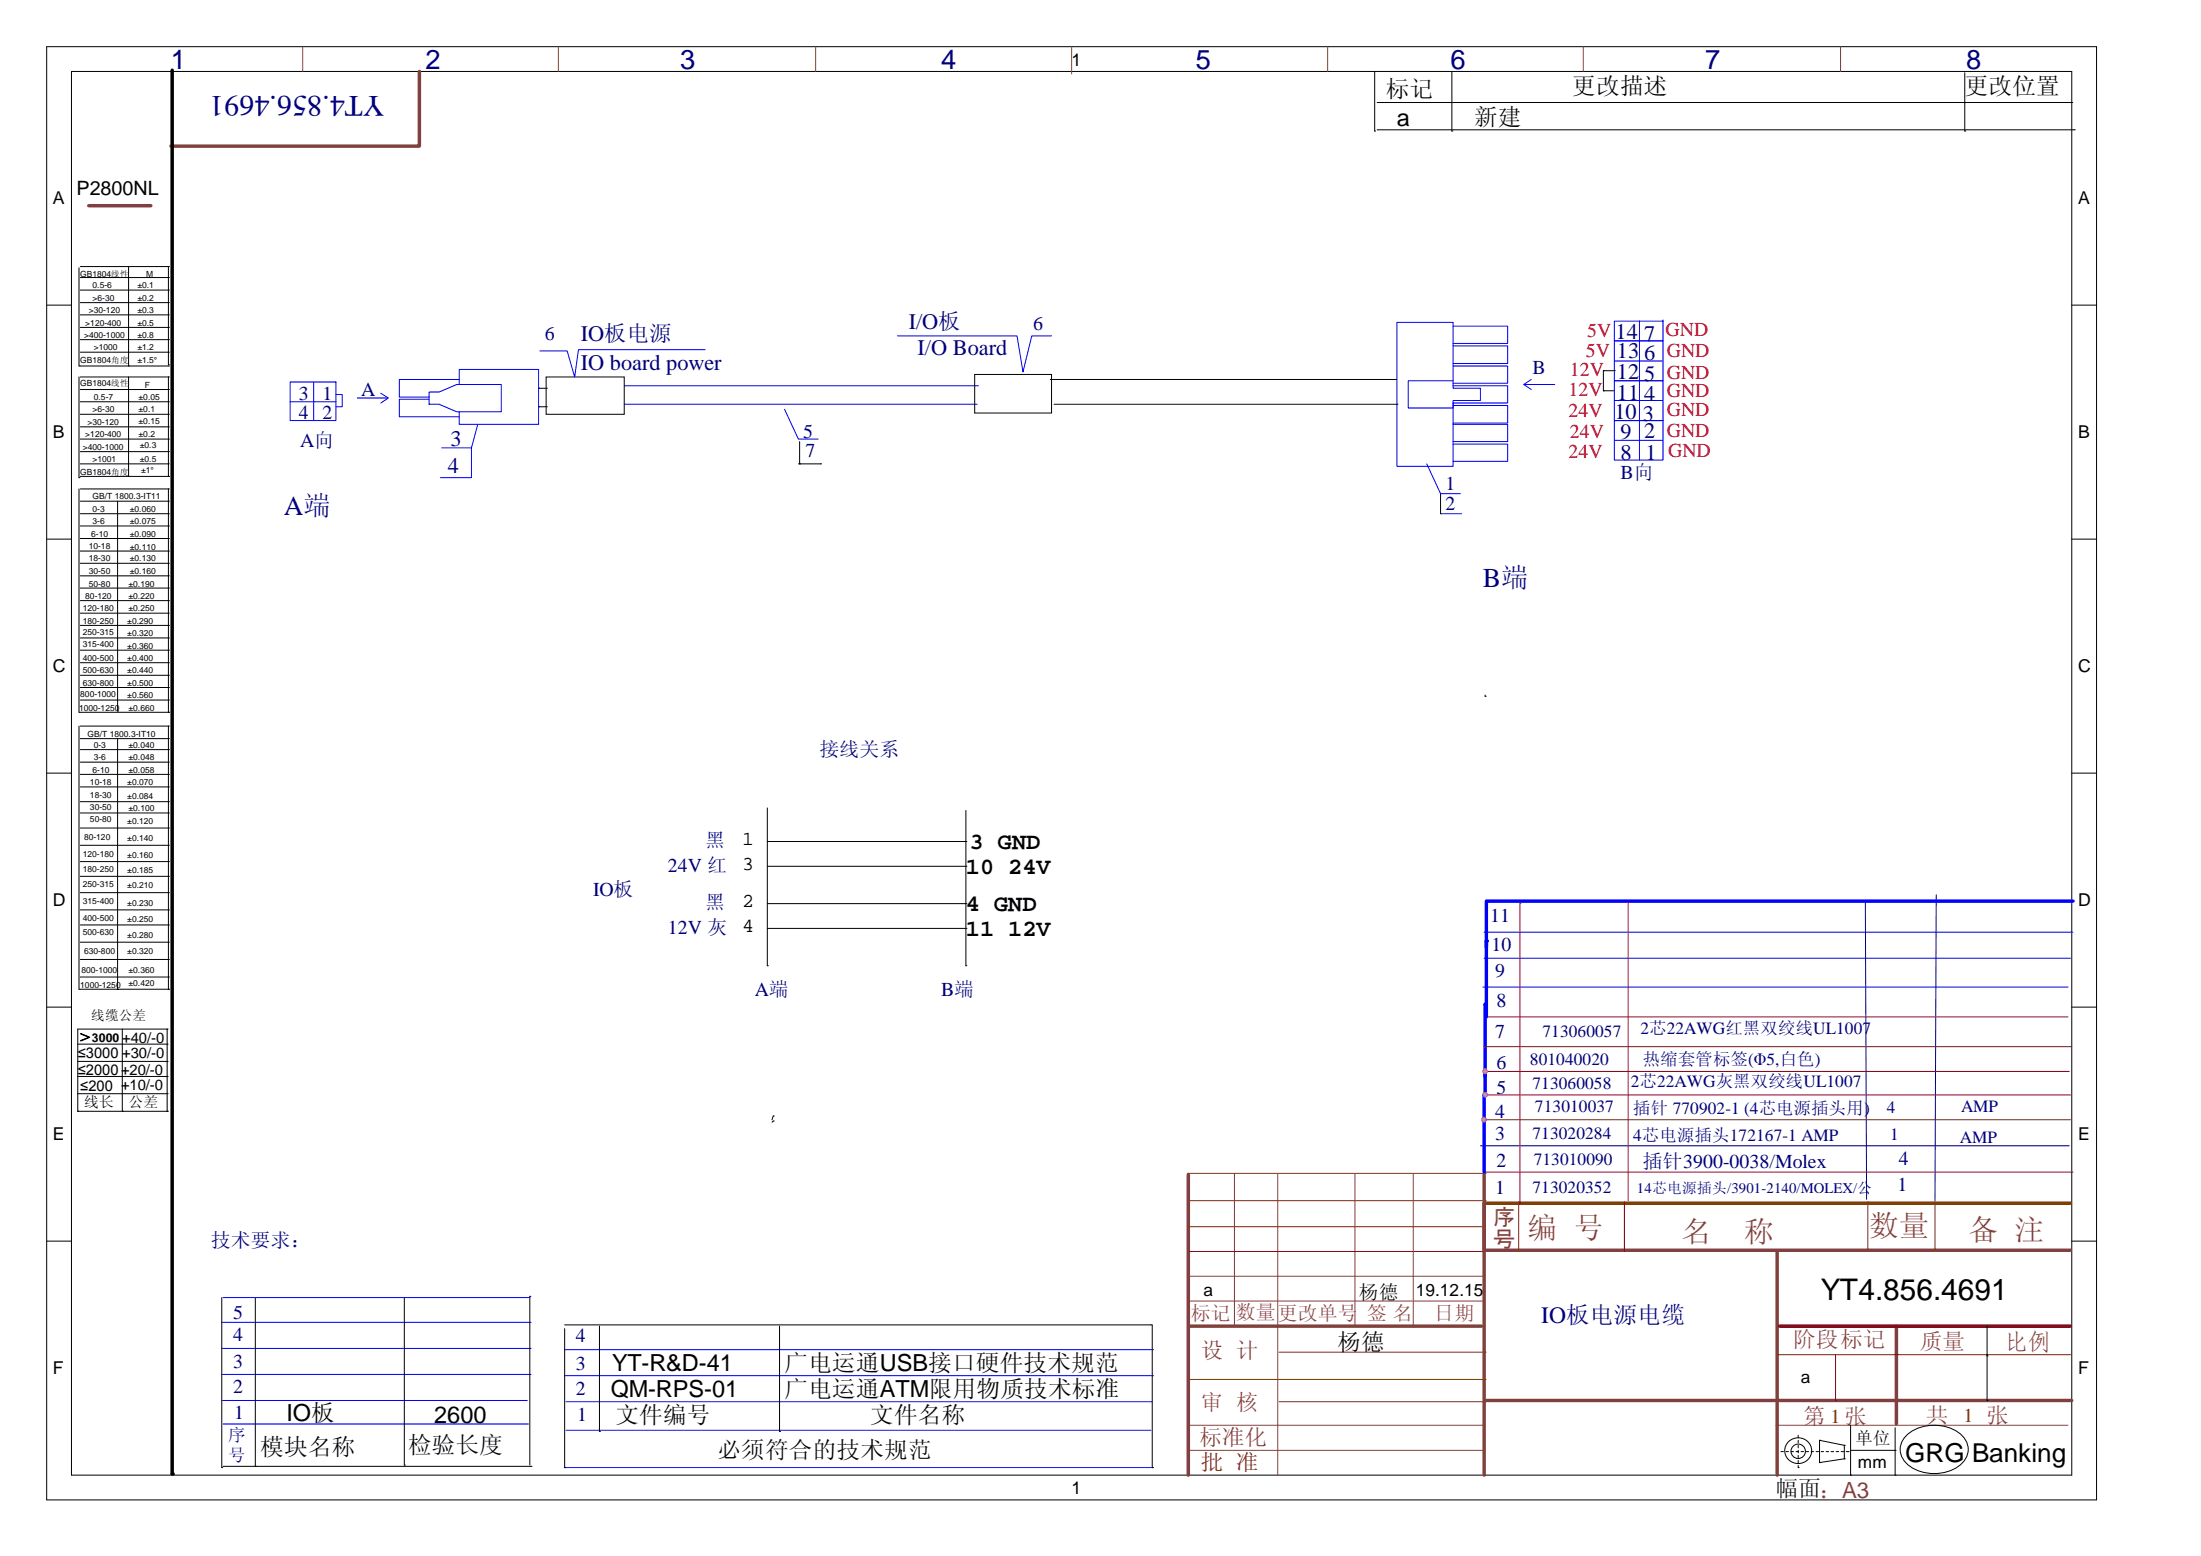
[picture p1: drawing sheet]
<svg xmlns="http://www.w3.org/2000/svg" width="297mm" height="210mm" viewBox="0 0 297 210" stroke-linecap="round" stroke-linejoin="round" font-family="sans-serif">
<path d="M6.3 6.3h276.6v196.1h-276.6zM9.6 9.6h270v189.5h-270z" fill="none" stroke="#000" stroke-width=".13"/>
<g fill="#fff">
<path d="M144.6 6.7h1.3v2.6h-1.3z"/>
<path d="M144.6 199.5h1.3v2.6h-1.3z"/>
<path d="M7.1 25.4h1.6v2.7h-1.6z"/>
<path d="M280.4 25.4h1.6v2.7h-1.6z"/>
<path d="M7.1 56.9h1.6v2.7h-1.6z"/>
<path d="M280.4 56.9h1.6v2.7h-1.6z"/>
</g>
<path d="M6.3 41.2h3.3M279.6 41.2h3.3" fill="none" stroke="#000" stroke-width=".13"/>
<g fill="#fff">
<path d="M7.1 88.5h1.7v2.7h-1.7z"/>
<path d="M280.4 88.5h1.7v2.7h-1.7z"/>
</g>
<path d="M6.3 72.8h3.3M279.6 72.8h3.3" fill="none" stroke="#000" stroke-width=".13"/>
<g fill="#fff">
<path d="M7.1 120.1h1.7v2.7h-1.7z"/>
<path d="M280.4 120.1h1.7v2.7h-1.7z"/>
</g>
<path d="M6.3 104.3h3.3M279.6 104.3h3.3" fill="none" stroke="#000" stroke-width=".13"/>
<g fill="#fff">
<path d="M7.1 151.7h1.6v2.6h-1.6z"/>
<path d="M280.4 151.7h1.6v2.6h-1.6z"/>
</g>
<path d="M6.3 135.9h3.3M279.6 135.9h3.3" fill="none" stroke="#000" stroke-width=".13"/>
<g fill="#fff">
<path d="M7.1 183.3h1.5v2.6h-1.5z"/>
<path d="M280.4 183.3h1.4v2.6h-1.4z"/>
</g>
<g fill="none" stroke="#000" stroke-width=".13">
<path d="M185.5 17.7h.1M185.5 9.6v8.1M185.8 13.8h93.8M195.9 17.7h.1M195.9 9.6v8.1M265.1 17.7h.1M265.1 9.8v7.9M279.6 13.8h.1M10.7 36.1v13.3M10.8 36h11.9M10.8 37.5h11.9M10.8 39.2h11.9"/>
<path d="M17.3 36v13.4M22.7 36h.1M22.7 37.5h.1M22.7 39.2h.1M22.7 36v13.2M10.7 49.4h.1M10.7 50.9v13.6M10.8 42.5h11.9M10.8 40.8h11.9M10.8 45.8h11.9M10.8 44.2h11.9M10.8 50.9h11.9"/>
<path d="M10.8 49.4h11.9M10.8 47.5h11.9M10.8 55.9h11.9M10.8 54.2h11.9M10.8 52.6h11.9M10.8 59.3h11.9M10.8 57.6h11.9M17.3 49.4h.1M17.3 50.9v13.4M22.7 49.2h.1M22.7 42.5h.1M22.7 40.8h.1"/>
<path d="M22.7 45.8h.1M22.7 44.2h.1M22.7 50.9h.1M22.7 49.4h.1M22.7 47.5h.1M22.7 55.9h.1M22.7 54.2h.1M22.7 52.6h.1M22.7 59.3h.1M22.7 57.6h.1M22.7 50.9v13.4M10.7 64.5h.1"/>
<path d="M10.7 66v30.1M10.8 62.6h11.9M10.8 61h11.9M10.8 69.3h11.9M10.8 67.6h11.9M10.8 64.3h11.9M10.8 72.7h11.9M10.8 71h11.9M10.8 76h11.9M10.8 74.4h11.9M10.8 79.4h11.9M10.8 77.7h11.9"/>
<path d="M10.8 66h11.9M15.9 67.6v28.4M17.3 64.3h.1M22.7 62.6h.1M22.7 61h.1M22.7 69.3h.1M22.7 67.6h.1M22.7 64.3h.1M22.7 72.7h.1M22.7 71h.1M22.7 76h.1M22.7 74.4h.1"/>
<path d="M22.7 79.4h.1M22.7 77.7h.1M22.7 66h.1M22.7 66v30.1M10.7 96.1h.1M10.7 98v35.5M10.8 81.1h11.9M10.8 86.1h11.9M10.8 84.4h11.9M10.8 82.8h11.9M10.8 89.4h11.9M10.8 87.7h11.9"/>
<path d="M10.8 91.1h11.9M10.8 96.1h11.9M10.8 94.5h11.9M10.8 92.8h11.9M10.8 99.7h11.9M10.8 98h11.9M15.9 96h.1M15.9 99.7v33.8M22.7 96.1h.1M22.7 81.1h.1M22.7 86.1h.1M22.7 84.4h.1"/>
<path d="M22.7 82.8h.1M22.7 89.4h.1M22.7 87.7h.1M22.7 91.1h.1M22.7 94.5h.1M22.7 92.8h.1M22.7 99.7h.1M22.7 98h.1M22.7 98v35.5M10.8 101.2h11.9M10.8 104.5h11.9M10.8 102.9h11.9"/>
<path d="M10.8 108.2h11.9M10.8 106.2h11.9M10.8 114.1h11.9M10.8 111.8h11.9M10.8 109.7h11.9M10.8 118.3h11.9M10.8 116.3h11.9M22.7 101.2h.1M22.7 104.5h.1M22.7 102.9h.1M22.7 108.2h.1M22.7 106.2h.1"/>
<path d="M22.7 114.1h.1M22.7 111.8h.1M22.7 109.7h.1M22.7 118.3h.1M22.7 116.3h.1M10.7 133.5h.1M10.8 124.8h11.9M10.8 122.8h11.9M10.8 120.5h11.9M10.8 131.9h11.9M10.8 129.5h11.9M10.8 127.2h11.9"/>
<path d="M10.8 133.5h11.9M15.9 133.5h.1M16.5 138.9v11.1M22.6 138.9h.1M22.6 138.9h-12.1v11.1M22.6 138.9v11.1M22.7 133.5h.1M22.7 124.8h.1M22.7 122.8h.1M22.7 120.5h.1M22.7 131.9h.1M22.7 129.5h.1"/>
<path d="M22.7 127.2h.1M10.5 150h.1M10.5 143.2h12.1M10.5 140.9h12.1M10.5 147.6h12.1M10.5 145.3h12.1M10.5 150h12.1M16.5 150h.1M22.6 150h.1M22.6 143.2h.1M22.6 140.9h.1M22.6 147.6h.1"/>
<path d="M22.6 145.3h.1M6.3 167.5h3.3M29.9 175.1v23M34.5 175.1v22.8M54.6 175.1v22.6M71.5 175h.1M71.5 175v22.7M76.2 179.3v18.8M76.2 178.8h79.1M80.9 179v14.2M105.2 179v14.2M155.3 178.8h.1"/>
<path d="M155.5 178.8v19.3M268.1 179v10M279.6 167.5h3.3M29.9 198.1h.1M30.1 197.9h41.6M34.5 197.9h.1M54.6 197.7h.1M71.7 197.9h.1M76.2 198.1h.1M80.9 193.2h.1M105.2 193.2h.1M155.5 198.1h.1"/>
<path d="M241.4 194.6a1.8 1.8 0 0 1 2.5-.1 1.8 1.8 0 0 1 0 2.6 1.8 1.8 0 0 1-2.5-.1 1.68 1.68 0 0 1 0-2.4zM245.5 197.4h.1M245.5 194.4h.1M245.5 194.4v3M245.5 194.4l3.4 .7M248.9 196.9h.1M248.9 195.1h.1M248.9 195.1v1.8M248.9 196.9l-3.4 .5M249.7 199.1h.1M249.7 192.4v6.7M249.7 195.7h6"/>
<path d="M255.7 199.1h.1M255.7 195.7h.1M255.7 192.7v6.4M257.2 193.8a5.8 5.8 0 0 1 7.6 0 2.59 2.59 0 0 1-.6 4.1 5.9 5.9 0 0 1-7-.5 2.51 2.51 0 0 1 0-3.6zM268.1 183h.1M268.1 189h.1"/>
<circle cx="242.6" cy="195.9" r=".97"/>
</g>
<path d="M56.6 9.6v10.1h-33.5M12 27.8h8.4M160.4 158.5v40.6M200.3 158.5v40.6M160.5 179h39.4M200.3 168.7h79.1M239.8 168.9v30.2M255.9 179v13.2M200.4 189h79.2" fill="none" stroke="#804040" stroke-width=".47"/>
<g fill="none" stroke="#804040" stroke-width=".13">
<path d="M40.8 6.3v3.3M75.3 6.3v3.3M110.1 6.3v3.3M144.6 6.3v3.7M179.1 6.3v3.3M213.6 6.3v3.3M248.4 6.3v3.3M166.6 158.4v20.6M172.4 158.5v40.6M182.8 158.4v20.6M190.7 158.5v20.6M160.5 175.6h39.6"/>
<path d="M160.5 172.2h39.8M160.5 195.7h39.8M160.5 192.4h39.8M239.6 192.4h39.5"/>
</g>
<path d="M240.1 179h39.3" fill="none" stroke="#800000" stroke-width=".47"/>
<path d="M160.5 168.9h39.8M200.3 168.9h.1M219.2 162.2v6.7M240 182.8h39.4M247.7 189h.1M247.7 182.8v6.2" fill="none" stroke="#800000" stroke-width=".13"/>
<path d="M279.4 162.4h-79.1v6.2" fill="none" stroke="#804000" stroke-width=".47"/>
<g fill="none" stroke="#804000" stroke-width=".13">
<path d="M160.5 158.4h39.9M200.4 158.4h.1M160.4 165.6h39.9M160.5 162h39.9M200.3 165.6h.1M200.4 162h.1M204.9 162.2v6.7M252 162.2v6.7M261.1 162.2v6.7M160.5 186.2h39.9M172.6 182.5h27.8M172.6 189.2h27.8"/>
<path d="M200.4 182.5h.1M200.4 189.2h.1M200.4 186.2h.1"/>
</g>
<g fill="none" stroke="#00f" stroke-width=".13">
<path d="M200.1 133.2h79M200.3 129.3h79.1M200.3 125.8h79.4M29.9 178.5h41.8M30.1 175.1h41.4M29.9 189h41.3M29.9 185.5h41.8M29.9 182h41.8M30.1 192.2h41.2M76.2 185.7h79.5M76.2 182.2h79.5M76.2 198.1h79.5"/>
<path d="M76.4 193h78.9M76.4 189.2h79.1"/>
</g>
<path d="M240.3 195.9h9.1M242.6 193.7v4.4M242.6 198.1h.1M249.4 195.9h.1" fill="none" stroke="#000" stroke-width=".13" stroke-dasharray=".3 .3"/>
<path d="M23.2 9.5v189.4" fill="none" stroke="#000" stroke-width=".47"/>
<circle cx="23.2" cy="198.9" r=".23" fill="#000"/>
<path d="M251.7 121.6l.2 40.3M261.3 120.8l-.2 41.2M199.8 154.6h79.4" fill="none" stroke="#000080" stroke-width=".13"/>
<path d="M200.4 135.5v9.8" fill="none" stroke="#00f" stroke-width=".47"/>
<circle cx="200.4" cy="135.5" r=".23" fill="#00f"/>
<g fill="none" stroke="#000" stroke-width=".13">
<path d="M185.8 17.5h94.1M279.9 17.5h.1M72.7 52.4h.1M72.7 54.9h.1M72.7 52.4h1.2M72.7 54.9h1.2M73.7 50.9h10.5v5h-10.5zM107.9 59.6v3M131.5 50.5h10.4v5.2h-10.4zM141.7 51.2h46.6M142.2 54.6h46.3M188.3 51.2h.1"/>
<path d="M188.5 54.6h.1M216.4 52.7h.1M216.4 50h.1M216.4 52.7h1.4M216.4 50v2.7M216.4 50h1.4M217.8 50h.1M107.7 62.6h3M107.9 62.6h.1M110.7 62.6h.1M194.4 69.3h.1M194.4 66.6v2.7"/>
<path d="M200.4 94h.1M200.4 93.8v.2M103.5 109v21.3M103.5 113.6h26.8M103.5 116.9h26.8M130.3 113.6h.1M130.3 116.9h.1M130.3 109.4v20.9M103.5 130.3h.1M103.5 122h26.8M103.5 125.3h26.8M130.3 130.3h.1"/>
<path d="M130.3 122h.1M130.3 125.3h.1M104.3 150.6h.1M104.3 151.3h.1M104.3 150.6l-.1 .5M104.3 151.3l-.1 .2"/>
</g>
<g fill="none" stroke="#00f" stroke-width=".13">
<path d="M39.2 51.6h6.1v5.2h-6.1zM39.2 54.2h6.1M42.3 51.6v5.2M45.3 53.2h.9v1.7h-.9M48.2 53.7h4M51.4 53.1l1 .6-1 .7M57.9 52.9h1.4l2.3-1h6v3.7h-6l-2.3-1h-1.4zM57.9 53.9h-4v2.4h8.1M62 51.2h-8.1v2.4h4M62 51.9v-2h10.7v7.4h-10.7v-1.7M64.5 57.3l-.9 3.1h-4M84.2 54.6h47.7"/>
<path d="M84.2 52.1h47.8M95.2 47.2h-17.1l-.6 3.7-1-3.5h-3.7M105.9 55.2l1.8 4.1h2.7M121.1 45.3h16.1l.8 4.9 1.2-4.9h2.7M190 51.4h6.1v1h3.7v1.7h-3.7v1h-6.1zM196.1 51.4v-7.9h-7.6v19.4h7.6v-8.5h7.3v-2.3h-7.3M196.1 46.7h7.3v2.4h-7.3M196.1 44h7.3v2.3h-7.3M196.1 54.7h7.3v2.4h-7.3M196.1 57.3h7.3v2.3h-7.3M196.1 59.9h7.3v2.4h-7.3M196.1 49.4h7.3v2.3h-7.3"/>
<path d="M205.8 51.9h4M206.6 51.2l-1 .7 1 .7M217.8 46h6.6v5.4h-6.6zM217.8 51.4h6.6v5.4h-6.6zM217.8 56.8h6.6v5.3h-6.6zM217.8 48.7h6.6M217.8 54.1h6.6M217.8 59.4h6.6M221.2 43.3v18.8M224.4 43.2v2.8h-6.6v-2.7h6.6M63.6 60.3v4.2h-4.2M192.5 62.6l1.9 4h2.7"/>
<path d="M194.6 69.3h2.6"/>
</g>
<path d="M279.7 121.6h-79.1v6.2M200.3 151.1v7.1" fill="none" stroke="#00f" stroke-width=".47"/>
<g fill="none" stroke="#800040" stroke-width=".13">
<path d="M200.6 137.2h.1M200.6 137.2h78.5M205.1 122h.1M205.1 122v40.6M219.7 121.8h.1M219.7 121.8v40.2M200.3 151.1h.1M200.3 158.2h.1M200.3 141.3h.1M200.3 151.1h79.1M200.3 158.2h79.4M200.3 141.3h79.3"/>
<path d="M200.4 147.8h.1M200.4 144.6h.1M200.4 147.8h79M200.4 144.6h78.8"/>
</g>
<circle cx="200.4" cy="147.8" r=".31" fill="#f0f" stroke="#f0f" stroke-width=".13"/>
<circle cx="200.3" cy="151.1" r=".23" fill="#00f"/>
<circle cx="200.2" cy="151.1" r=".31" fill="#f0f" stroke="#f0f" stroke-width=".13"/>
<path d="M200.4 144.6v3.2" fill="none" stroke="#00f" stroke-width=".47"/>
<circle cx="200.4" cy="144.6" r=".23" fill="#00f"/>
<circle cx="200.4" cy="144.6" r=".31" fill="#f0f" stroke="#f0f" stroke-width=".13"/>
<path d="M200.3 147.8v3.3" fill="none" stroke="#00f" stroke-width=".47"/>
<circle cx="200.3" cy="147.8" r=".23" fill="#00f"/>
<path d="M200.6 127v10.2" fill="none" stroke="#00f" stroke-width=".47"/>
<circle cx="200.6" cy="127" r=".23" fill="#00f"/>
<path d="M200.4 144.6h.1M200.4 144.6v.3" fill="none" stroke="#800040" stroke-width=".13"/>
<path d="M200.3 147.8h.1" fill="none" stroke="#00f" stroke-width=".47"/>
<circle cx="200.4" cy="147.8" r=".23" fill="#00f"/>
<g fill="#f0f" stroke="#f0f" stroke-width=".13">
<circle cx="200.4" cy="147.8" r=".31"/>
<circle cx="200.2" cy="151.1" r=".31"/>
<circle cx="200.4" cy="144.6" r=".31"/>
</g>
<text font-size="4" fill="#000080" x="51.9" y="12.9" transform="rotate(-180 51.9 12.9)">YT4.856.4691</text>
<g font-size="4" fill="#804040">
<text x="206.1" y="167.1">编 号</text>
<text x="226.9" y="167.6">名</text>
<text x="235.4" y="167.6">称</text>
<text x="252.2" y="166.8">数量</text>
<text x="265.6" y="167.3">备 注</text>
</g>
<text font-size="4" x="245.7" y="175.5">YT4.856.4691</text>
<g font-size="3.7" fill="#000080">
<text x="23.1" y="9.3">1</text>
<text x="57.4" y="9.3">2</text>
<text x="91.8" y="9.3">3</text>
<text x="127" y="9.3">4</text>
<text x="161.4" y="9.3">5</text>
<text x="195.7" y="9.3">6</text>
<text x="230.1" y="9.3">7</text>
<text x="265.3" y="9.3">8</text>
<text x="38.3" y="69.5">A端</text>
<text x="200.1" y="79.3">B端</text>
</g>
<text font-size="3.5" x="257.1" y="197.4">GRG Banking</text>
<g font-size="3.2">
<text x="187" y="13.2">标记</text>
<text x="188.5" y="17">a</text>
<text x="198.9" y="16.8">新建</text>
<text x="212.2" y="12.7">更改描述</text>
<text x="265.1" y="12.7">更改位置</text>
<text x="130.3" y="117.9">10 24V</text>
<text x="130.8" y="114.5">3 GND</text>
<text x="130.3" y="122.9">4 GND</text>
<text x="130.3" y="126.3">11 12V</text>
<text x="82.6" y="185">YT-R&amp;D-41</text>
<text x="105.9" y="185">广电运通USB接口硬件技术规范</text>
<text x="180.5" y="182.2">杨德</text>
<text x="38.6" y="191.8">IO板</text>
<text x="82.4" y="188.5">QM-RPS-01</text>
<text x="105.9" y="188.5">广电运通ATM限用物质技术标准</text>
<text x="35.1" y="196.4">模块名称</text>
<text x="55.1" y="196">检验长度</text>
<text x="58.6" y="192">2600</text>
<text x="83.1" y="192">文件编号</text>
<text x="96.8" y="196.7">必须符合的技术规范</text>
<text x="117.4" y="192">文件名称</text>
</g>
<text font-size="3.2" fill="#000080" x="208" y="178.6">IO板电源电缆</text>
<text font-size="3.2" fill="#804040" x="270.5" y="182.2">比例</text>
<g font-size="3" fill="#000080">
<text x="78.4" y="46.1">IO板电源</text>
<text x="122.6" y="44.4">I/O板</text>
<text x="123.8" y="47.9">I/O Board</text>
<text x="218" y="45.7">14</text>
<text x="221.9" y="46.1">7</text>
<text x="78.4" y="49.9">IO board power</text>
<text x="218.2" y="48.4">13</text>
<text x="218.2" y="51.1">12</text>
<text x="218.2" y="53.9">11</text>
<text x="221.9" y="48.5">6</text>
<text x="221.9" y="51.4">5</text>
<text x="217.8" y="56.6">10</text>
<text x="218.7" y="59.3">9</text>
<text x="221.7" y="56.8">3</text>
<text x="221.9" y="54.1">4</text>
<text x="221.9" y="59.1">2</text>
<text x="60.4" y="63.8">4</text>
<text x="60.8" y="60.1">3</text>
<text x="218.7" y="62.1">8</text>
<text x="222" y="62.1">1</text>
</g>
<g font-size="3" fill="#804040">
<text x="201.5" y="165.3">序</text>
<text x="201.5" y="168.3">号</text>
<text x="162" y="183.3">设 计</text>
<text x="242" y="181.9">阶段标记</text>
<text x="259.1" y="182">质量</text>
<text x="162" y="190.2">审 核</text>
<text x="161.9" y="195.1">标准化</text>
<text x="243.3" y="192.2">第</text>
<text x="259.9" y="192.1">共</text>
</g>
<text font-size="3" fill="#804000" x="162" y="198.5">批 准</text>
<text font-size="3" x="239.6" y="202">幅面：A3</text>
<g font-size="2.7">
<text x="10.3" y="26.3">P2800NL</text>
<text x="100.2" y="114.1">1</text>
<text x="100.2" y="117.4">3</text>
<text x="100.2" y="122.5">2</text>
<text x="100.2" y="125.8">4</text>
<text x="183.3" y="175.3">杨德</text>
</g>
<g font-size="2.7" fill="#000080">
<text x="73.5" y="45.9">6</text>
<text x="139.4" y="44.5">6</text>
<text x="40.3" y="53.9">3</text>
<text x="43.5" y="53.9">1</text>
<text x="48.7" y="53.4">A</text>
<text x="206.8" y="50.4">B</text>
<text x="40.3" y="56.6">4</text>
<text x="43.5" y="56.6">2</text>
<text x="108.4" y="59.1">5</text>
<text x="40.5" y="60.3">A向</text>
<text x="108.7" y="61.6">7</text>
<text x="218.7" y="64.6">B向</text>
<text x="195.1" y="66.2">1</text>
<text x="195.1" y="68.8">2</text>
<text x="110.6" y="102.1">接线关系</text>
<text x="90.1" y="117.6">24V 红</text>
<text x="95.2" y="114.3">黑</text>
<text x="80" y="121">IO板</text>
<text x="95.2" y="122.7">黑</text>
<text x="201.1" y="124.5">11</text>
<text x="90.1" y="126">12V 灰</text>
<text x="201.2" y="128.3">10</text>
<text x="201.8" y="131.9">9</text>
<text x="101.8" y="134.4">A端</text>
<text x="127" y="134.4">B端</text>
<text x="201.9" y="135.9">8</text>
<text x="201.8" y="140.1">7</text>
<text x="201.9" y="147.7">5</text>
<text x="201.9" y="144.3">6</text>
<text x="201.8" y="150.8">4</text>
<text x="201.8" y="153.8">3</text>
<text x="201.8" y="161.2">1</text>
<text x="201.9" y="157.5">2</text>
<text x="221.7" y="157.7">插针3900-0038/Molex</text>
<text x="256.1" y="160.7">1</text>
<text x="256.2" y="157.2">4</text>
<text x="28.4" y="168.3">技术要求：</text>
<text x="31.4" y="178">5</text>
<text x="31.4" y="184.7">3</text>
<text x="31.4" y="181">4</text>
<text x="77.7" y="184.9">3</text>
<text x="77.7" y="181.2">4</text>
<text x="31.4" y="188">2</text>
<text x="31.6" y="191.6">1</text>
<text x="77.7" y="188.2">2</text>
<text x="77.9" y="191.7">1</text>
</g>
<g font-size="2.7" fill="#f00">
<text x="214.2" y="45.5">5V</text>
<text x="224.7" y="45.4">GND</text>
<text x="211.7" y="53.4">12V</text>
<text x="211.8" y="50.7">12V</text>
<text x="214" y="48.2">5V</text>
<text x="224.9" y="48.2">GND</text>
<text x="224.9" y="51.1">GND</text>
<text x="224.9" y="53.6">GND</text>
<text x="211.7" y="56.3">24V</text>
<text x="211.8" y="59.1">24V</text>
<text x="224.9" y="56.1">GND</text>
<text x="224.9" y="59">GND</text>
<text x="211.7" y="61.8">24V</text>
<text x="225.1" y="61.6">GND</text>
</g>
<g font-size="2.7" fill="#804040">
<text x="160.7" y="178.2">标记</text>
<text x="166.7" y="178">数量</text>
<text x="172.4" y="178.2">更改单号</text>
<text x="184.5" y="178.2">签 名</text>
<text x="193.5" y="178.2">日期</text>
</g>
<g font-size="2.7" fill="#804000">
<text x="265" y="191.9">1 张</text>
<text x="247" y="192.1">1 张</text>
</g>
<g font-size="2.4">
<text x="144.6" y="8.8">1</text>
<text x="7.1" y="27.6">A</text>
<text x="280.4" y="27.6">A</text>
<text x="7.1" y="59.1">B</text>
<text x="280.4" y="59.1">B</text>
<text x="7.1" y="90.7">C</text>
<text x="280.4" y="90.7">C</text>
<text x="7.1" y="122.3">D</text>
<text x="280.4" y="122.3">D</text>
<text x="7.1" y="153.8">E</text>
<text x="280.4" y="153.8">E</text>
<text x="7.1" y="185.4">F</text>
<text x="280.4" y="185.4">F</text>
<text x="144.6" y="201.6">1</text>
</g>
<g font-size="2.3" fill="#000080">
<text x="206.5" y="143.8">801040020</text>
<text x="208.1" y="139.9">713060057</text>
<text x="221.4" y="139.6">2芯22AWG红黑双绞线UL1007</text>
<text x="221.7" y="143.8">热缩套管标签(Φ5,白色)</text>
<text x="206.8" y="147">713060058</text>
<text x="220" y="146.7">2芯22AWG灰黑双绞线UL1007</text>
<text x="206.8" y="153.7">713020284</text>
<text x="207.1" y="150">713010037</text>
<text x="220.4" y="150.4">插针 770902-1 (4芯电源插头用)</text>
<text x="220.4" y="154">4芯电源插头172167-1 AMP</text>
<text x="254.6" y="150.2">4</text>
<text x="255.1" y="153.9">1</text>
<text x="264.4" y="154.2">AMP</text>
<text x="264.6" y="150">AMP</text>
<text x="206.8" y="161.1">713020352</text>
<text x="207" y="157.2">713010090</text>
<text x="30.8" y="194.4">序</text>
<text x="30.8" y="197.1">号</text>
</g>
<g font-size="2.3">
<text x="162.4" y="174.9">a</text>
<text x="191" y="174.9">19.12.15</text>
<text x="243" y="186.6">a</text>
<text x="250.4" y="194.9">单位</text>
<text x="250.7" y="198.1">mm</text>
</g>
<g font-size="2">
<text x="10.5" y="142.7">≤3000</text>
<text x="16.5" y="140.7">+40/-0</text>
<text x="16.5" y="142.7">+30/-0</text>
<text x="10.5" y="145.1">≤2000+20/-0</text>
<text x="10.8" y="147.3">≤200 +10/-0</text>
<text x="11.3" y="149.4">线长</text>
<text x="17.3" y="149.4">公差</text>
</g>
<text font-size="2" fill="#000080" x="220.9" y="160.9">14芯电源插头/3901-2140/MOLEX/公</text>
<text font-size="1.8" x="12.3" y="137.7">线缆公差</text>
<text font-size="1.7" x="10.7" y="140.6">＞3000</text>
<g font-size="1.1">
<text x="10.8" y="37.4">GB1804线性</text>
<text x="12.5" y="38.9">0.5-6</text>
<text x="12.5" y="40.6">&gt;6-30</text>
<text x="18.5" y="38.9">±0.1</text>
<text x="18.5" y="40.6">±0.2</text>
<text x="19.7" y="37.4">M</text>
<text x="11.3" y="45.6">&gt;400-1000</text>
<text x="11.5" y="43.9">&gt;120-400</text>
<text x="12" y="42.2">&gt;30-120</text>
<text x="12.6" y="47.3">&gt;1000</text>
<text x="18.5" y="45.6">±0.8</text>
<text x="18.5" y="43.9">±0.5</text>
<text x="18.5" y="42.2">±0.3</text>
<text x="18.5" y="47.3">±1.2</text>
<text x="10.8" y="49">GB1804角度</text>
<text x="10.8" y="52.1">GB1804线性</text>
<text x="18.5" y="49">±1.5°</text>
<text x="19.6" y="52.3">F</text>
<text x="11.5" y="59">&gt;120-400</text>
<text x="11.8" y="57.4">&gt;30-120</text>
<text x="12.5" y="55.7">&gt;6-30</text>
<text x="12.6" y="54">0.5-7</text>
<text x="18.7" y="57.2">±0.15</text>
<text x="18.7" y="55.7">±0.1</text>
<text x="18.7" y="54">±0.05</text>
<text x="18.7" y="59">±0.2</text>
<text x="10.8" y="64">GB1804角度</text>
<text x="11.2" y="60.7">&gt;400-1000</text>
<text x="12.5" y="62.4">&gt;1001</text>
<text x="18.9" y="60.5">±0.3</text>
<text x="18.9" y="62.4">±0.5</text>
<text x="19" y="63.9">±1°</text>
<text x="12.5" y="69.1">0-3</text>
<text x="12.5" y="67.4">GB/T 1800.3-IT11</text>
<text x="12.5" y="70.8">3-6</text>
<text x="17.5" y="69.1">±0.060</text>
<text x="17.5" y="70.8">±0.075</text>
<text x="12" y="77.5">30-50</text>
<text x="12" y="75.8">18-30</text>
<text x="12" y="74.1">10-18</text>
<text x="12.3" y="72.4">6-10</text>
<text x="17.5" y="72.4">±0.090</text>
<text x="17.5" y="77.5">±0.160</text>
<text x="17.5" y="75.8">±0.130</text>
<text x="17.5" y="74.3">±0.110</text>
<text x="11.2" y="82.5">120-180</text>
<text x="11.5" y="80.8">80-120</text>
<text x="12" y="79.2">50-80</text>
<text x="17.3" y="80.8">±0.220</text>
<text x="17.3" y="79.2">±0.190</text>
<text x="17.3" y="82.5">±0.250</text>
<text x="11.2" y="84.2">180-250</text>
<text x="11.2" y="85.7">250-315</text>
<text x="11.2" y="89.2">400-500</text>
<text x="11.2" y="87.4">315-400</text>
<text x="17.2" y="85.8">±0.320</text>
<text x="17.2" y="84.2">±0.290</text>
<text x="17.2" y="89.2">±0.400</text>
<text x="17.2" y="87.5">±0.360</text>
<text x="10.7" y="95.9">1000-1250</text>
<text x="10.8" y="94.1">800-1000</text>
<text x="11.2" y="90.9">500-630</text>
<text x="11.2" y="92.5">630-800</text>
<text x="17.2" y="90.9">±0.440</text>
<text x="17.2" y="94.2">±0.560</text>
<text x="17.2" y="92.5">±0.500</text>
<text x="17.3" y="95.9">±0.660</text>
<text x="11.8" y="99.4">GB/T 1800.3-IT10</text>
<text x="12.6" y="100.9">0-3</text>
<text x="17.3" y="100.9">±0.040</text>
<text x="12.1" y="107.6">18-30</text>
<text x="12.1" y="106">10-18</text>
<text x="12.5" y="104.3">6-10</text>
<text x="12.6" y="102.6">3-6</text>
<text x="17.2" y="106">±0.070</text>
<text x="17.2" y="107.8">±0.084</text>
<text x="17.3" y="104.3">±0.058</text>
<text x="17.3" y="102.6">±0.048</text>
<text x="11.3" y="113.4">80-120</text>
<text x="12.1" y="109.3">30-50</text>
<text x="12.1" y="111">50-80</text>
<text x="17.2" y="113.5">±0.140</text>
<text x="17.2" y="111.2">±0.120</text>
<text x="17.3" y="109.5">±0.100</text>
<text x="11.2" y="119.7">250-315</text>
<text x="11.2" y="117.7">180-250</text>
<text x="11.2" y="115.7">120-180</text>
<text x="17.2" y="115.9">±0.160</text>
<text x="17.2" y="119.9">±0.210</text>
<text x="17.2" y="117.8">±0.185</text>
<text x="11.2" y="124.2">400-500</text>
<text x="11.2" y="122">315-400</text>
<text x="17.2" y="122.2">±0.230</text>
<text x="17.2" y="124.4">±0.250</text>
<text x="11" y="131.3">800-1000</text>
<text x="11.2" y="126.2">500-630</text>
<text x="11.3" y="128.8">630-800</text>
<text x="17.2" y="126.6">±0.280</text>
<text x="17.2" y="128.8">±0.320</text>
<text x="17.3" y="131.3">±0.360</text>
<text x="10.8" y="133.3">1000-1250</text>
<text x="17.3" y="133.1">±0.420</text>
</g>
</svg>
